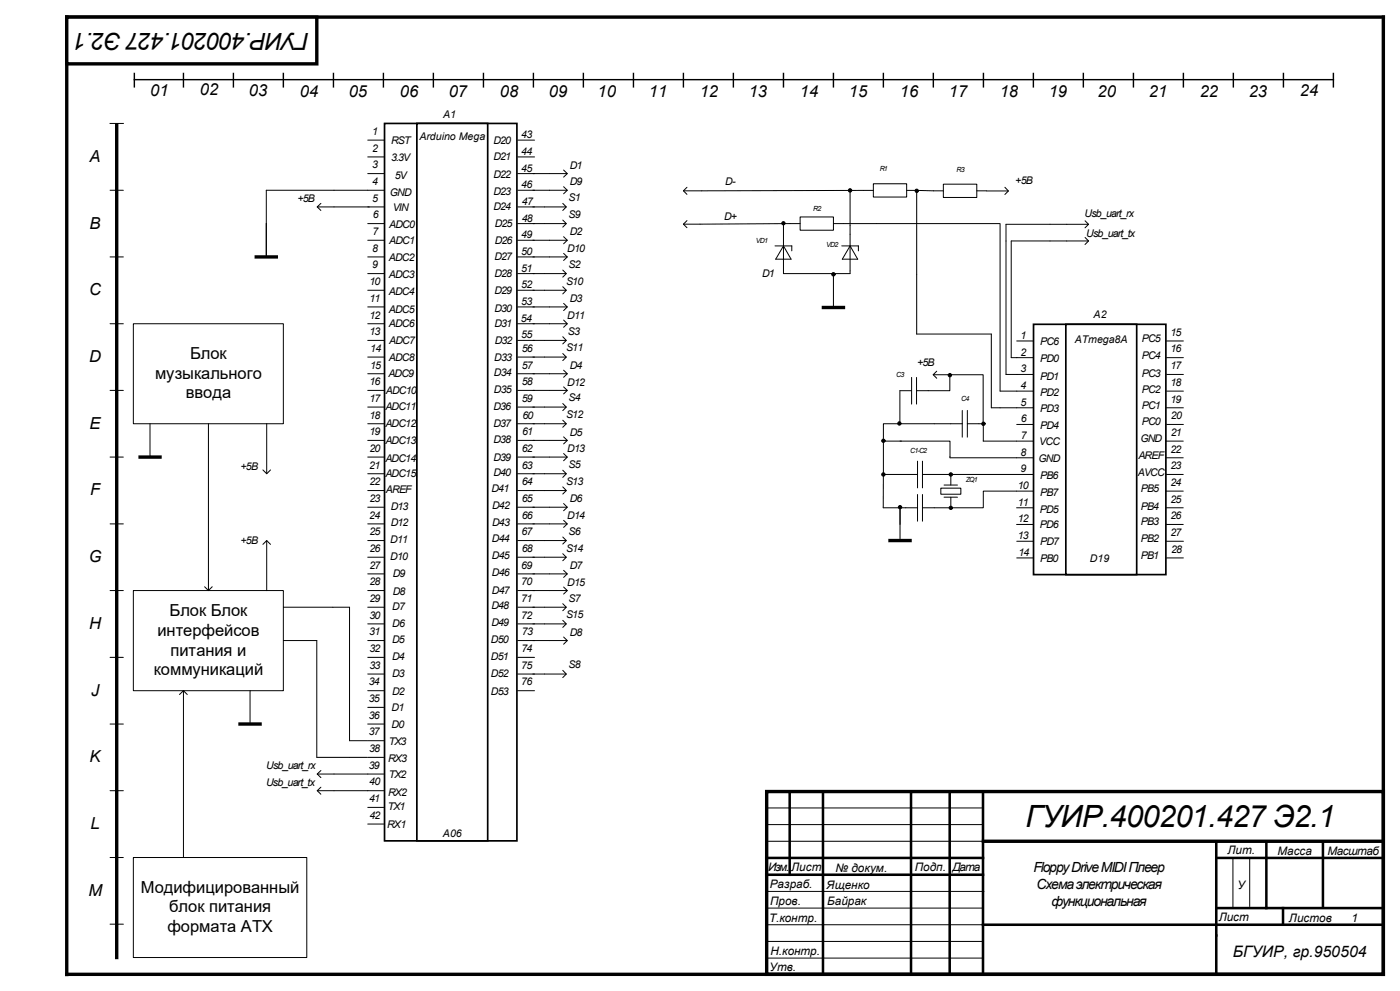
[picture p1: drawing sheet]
<svg xmlns="http://www.w3.org/2000/svg" width="420mm" height="297mm" viewBox="0 0 420 297" stroke-linecap="round" stroke-linejoin="round" font-family="sans-serif">
<path d="M20 5.1h395v286.9h-395z" fill="none" stroke="#000" stroke-width="1"/>
<path d="M20 5.1h75v14h-75z" fill="#fff"/>
<path d="M20 5.1h75v14h-75zM35 37.5v249.5M230 237.2h185v54.8h-185zM295 252.1h119.9" fill="none" stroke="#000" stroke-width="1"/>
<g fill="none" stroke="#000" stroke-width=".3">
<path d="M33 37h4M33 57h4M33 77h4M33 97h4M33 117h4M33 137h4M33 157h4M33 177h4M33 197h4M33 217h4M33 237h4M33 257h4"/>
<path d="M229.9 252.1h65M229.9 247.1h65M229.9 242.1h65M369.9 257.1v14.9M374.9 257.1v14.6M33 277h4M229.9 272.2h65M229.9 277.2h65M230.1 267.2h65M229.9 282.2h65M229.9 287.1h65"/>
</g>
<g fill="none" stroke="#000" stroke-width=".42">
<path d="M40.3 23.9h359.7M40.3 22v4M55 22v4M70 22v4M85 22v4M100 22v4M115 22v4M130 22v4M145 22v4M160 22v4M175 22v4M190 22v4"/>
<path d="M205 22v4M220 22v4M235 22v4M250 22v4M265 22v4M280 22v4M295 22v4M310 22v4M325 22v4M340 22v4M355 22v4M370 22v4"/>
<path d="M385 22v4M400 22v4M415 27v4"/>
</g>
<g fill="none" stroke="#000" stroke-width=".76">
<path d="M236.9 237.2v25M246.9 237.3v54.6M273.3 237.2v54.6M284.9 237.2v54.7M294.9 237.3v54.6M229.9 257.1h65M364.9 257.1h50M364.9 252.5v39.4M379.9 252.5v19.7M396.9 252.3v19.7M229.9 262.2h65M294.9 277.2h120"/>
<path d="M364.9 272.2h50M384.9 272.2v4.9"/>
</g>
<path d="M115.4 37h39.7v215h-39.7z" fill="#fff"/>
<path d="M115.4 37h39.7v215h-39.7z" fill="none" stroke="#000" stroke-width=".51"/>
<path d="M125.1 37h21.2v215h-21.2z" fill="#fff"/>
<path d="M125.1 37h21.2v215h-21.2z" fill="none" stroke="#000" stroke-width=".51"/>
<g fill="none" stroke="#000" stroke-width=".3">
<path d="M100.2 57h15.2M110.3 42h5.1M110.3 47h5.1M110.3 52h5.1M155.3 42h5.1M155.3 47h5.1M155.3 52h5.1M155.3 57h5.1M95.2 62h20.2M96.3 61l-1.1 1 1.1 1.1M110.3 67h5.1M110.3 72h5.1"/>
<path d="M110.3 77h5.1M155.3 72h5M155.3 77h5M155.3 62h5.1M155.3 67h5.1M110.3 82h5.1M110.3 87h5.1M110.3 92h5.1M110.3 97h5.1M155.3 82h5M155.3 87h5M155.3 92h5"/>
<path d="M155.3 97h5M110.3 102h5.1M110.3 107h5.1M110.3 112h5.1M110.3 117h5.1M155.3 102h5.1M155.3 107h5.1M155.3 112h5.1M155.3 117h5.1M110.3 122h5.1M110.3 127h5.1M110.3 132h5.1"/>
<path d="M110.3 137h5.1M155.3 122h5.1M155.3 127h5.1M155.3 132h5.1M155.3 137h5.1M110.3 142h5.1M110.3 147h5.1M110.3 152h5.1M110.3 157h5.1M155.3 142h5M155.3 147h5M155.3 152h5"/>
<path d="M155.3 157h5M110.3 162h5.1M110.3 167h5.1M110.3 172h5.1M110.3 177h5.1M155.3 162h5M155.3 167h5M155.3 172h5.1M155.3 177h5.1M110.3 182h5.1M110.3 187h5.1M110.3 192h5.1"/>
<path d="M110.3 197h5.1M155.3 182h5.1M155.3 187h5.1M155.3 192h5.1M155.3 197h5.1M110.3 202h5.1M110.3 207h5.1M110.3 212h5.1M110.3 217h5.1M155.3 202h5.1M155.3 207h5.1M95.2 232h20.2"/>
<path d="M95.2 237h20.2M96.3 230.9l-1.1 1.1 1.1 1M96.3 235.9l-1.1 1.1 1.1 1M110.3 222h5.1M110.3 227h5.1M110.3 242h5.1M110.3 247h5.1"/>
</g>
<path d="M310 97.2h39.8v75h-39.8z" fill="#fff"/>
<path d="M310 97.2h39.8v75h-39.8z" fill="none" stroke="#000" stroke-width=".51"/>
<path d="M319.7 97.2h21.3v75h-21.3z" fill="#fff"/>
<path d="M319.7 97.2h21.3v75h-21.3z" fill="none" stroke="#000" stroke-width=".51"/>
<g fill="none" stroke="#000" stroke-width=".3">
<path d="M100.2 57h-20.3v20M159.9 52h10.3M159.9 57h10.3M169.1 51l1.1 1-1.1 1.1M169.1 56l1.1 1-1.1 1.1M206.1 56.1l-1.1 1.1 1.1 1.1M255 57.1v24.9h-20v-15M262 55.1h10v4h-10zM262 57.1l-57 .1M272 57.1l11 .1M275 57.2v42.9h22.4v22.1h12.6M283 55.2h10v4h-10z"/>
<path d="M293 57.2h9.5M301.5 56.1l1 1.1-1 1.1M159.9 67h10M159.9 62h10M159.9 72h10.3M159.9 77h10.3M168.8 61l1.1 1-1.1 1.1M168.8 66l1.1 1-1.1 1.1M169.1 71l1.1 1-1.1 1.1M169.1 75.9l1.1 1.1-1.1 1.1M206.1 66.1l-1.1 1.1 1.1 1M232.5 73.7h5v1.5"/>
<path d="M235 73.7l2.3 4h-4.6zM240 65h10v4h-10zM240 67l-35 .2M250 67h50M252.5 73.7h5v1.5M255 73.7l2.3 4h-4.6zM300 67.2v50h10M325.5 66.2l1.1 1-1.1 1.1M325.5 71.2l1.1 1-1.1 1.1M326.6 72.2h-23.2v35h6.6M326.6 67.2h-24.8v45h8.2M159.9 82h10"/>
<path d="M159.9 92h10.3M159.9 87h10M159.9 97h10.3M168.8 80.9l1.1 1.1-1.1 1.1M168.8 85.9l1.1 1.1-1.1 1.1M169.1 90.9l1.1 1.1-1.1 1.1M169.1 95.9l1.1 1.1-1.1 1.1M250 82.2v10M159.9 102h10M159.9 112h10.3M159.9 107h10M159.9 117h10.3"/>
<path d="M168.8 100.9l1.1 1.1-1.1 1.1M168.8 106l1.1 1-1.1 1.1M169.1 111l1.1 1-1.1 1.1M169.1 116l1.1 1-1.1 1.1M305 102.2h5M350 102.2h5M350 107.2h5M350 112.2h5M350 117.2h5M159.9 122h10M159.9 132h10.3M159.9 127h10"/>
<path d="M159.9 137h10.3M168.8 120.9l1.1 1.1-1.1 1.1M168.8 125.9l1.1 1.1-1.1 1.1M169.1 130.9l1.1 1.1-1.1 1.1M169.1 135.9l1.1 1.1-1.1 1.1M265 132.2h5.4M270 132.2h15v5h25M275.3 138.2v8M276.7 138.2v8M280.2 127h-15.2v25.2h10.3M295 132.2h15M305 127.2h5"/>
<path d="M349.9 132.2h5.1M349.9 137.2h5.1M350 122.2h5M350 127.2h5M159.9 142h10M159.9 152h10.3M159.9 147h10M159.9 157h10.3M168.8 140.9l1.1 1.1-1.1 1.1M168.8 145.9l1.1 1.1-1.1 1.1M169.1 150.9l1.1 1.1-1.1 1.1M169.1 156l1.1 1-1.1 1.1"/>
<path d="M265 142.2h10.3M270 152v10M275.3 148.2v8M276.7 142.2h33.3M276.7 152.2h8.5M276.7 148.2v8M282.2 146.3h6v1.8h-6zM283.2 145.4h4M283.2 149h4M285.2 142.2v3.2M285.2 149v3.2M305 152.2h5"/>
<path d="M305 157.2h5M310 147.2h-15v5h-9.8M349.9 142.2h5.1M349.9 147.2h5.1M349.9 152.2h5.1M349.9 157.2h5.1M159.9 162h10M159.9 172h10.3M159.9 167h10M159.9 177h10.3M168.8 161l1.1 1-1.1 1.1M168.8 165.9l1.1 1.1-1.1 1.1"/>
<path d="M169.1 170.9l1.1 1.1-1.1 1.1M169.1 175.9l1.1 1.1-1.1 1.1M305 162.2h5M305 167.2h5M350 162.2h5M350 167.2h5M159.9 182h10M159.9 192h10.3M159.9 187h10M168.8 180.9l1.1 1.1-1.1 1M168.8 185.9l1.1 1.1-1.1 1M169.1 190.9l1.1 1.1-1.1 1.1"/>
<path d="M159.9 202h10M168.8 200.9l1.1 1.1-1.1 1.1M104.9 222h5.3M104.9 227h5.3"/>
<circle cx="255" cy="57.1" r=".51"/>
<circle cx="275" cy="57.2" r=".5"/>
<circle cx="235" cy="66.9" r=".49"/>
<circle cx="250" cy="82.2" r=".51"/>
<circle cx="265" cy="132.1" r=".49"/>
<circle cx="265" cy="142.2" r=".5"/>
<circle cx="270" cy="152" r=".49"/>
<circle cx="285.2" cy="142.2" r=".51"/>
<circle cx="285.2" cy="152.2" r=".5"/>
</g>
<g fill="#000">
<circle cx="255" cy="57.1" r=".51"/>
<circle cx="275" cy="57.2" r=".5"/>
<circle cx="235" cy="66.9" r=".49"/>
<circle cx="250" cy="82.2" r=".51"/>
<circle cx="265" cy="132.1" r=".49"/>
<circle cx="265" cy="142.2" r=".5"/>
<circle cx="270" cy="152" r=".49"/>
<circle cx="285.2" cy="142.2" r=".51"/>
<circle cx="285.2" cy="152.2" r=".5"/>
</g>
<path d="M76.9 77h6M247 92.2h6M267 162h6" fill="none" stroke="#000" stroke-width="1"/>
<path d="M40 257h52v30h-52z" fill="#fff"/>
<path d="M40 257h52v30h-52z" fill="none" stroke="#000" stroke-width=".3"/>
<path d="M40 177h45v30h-45z" fill="#fff"/>
<path d="M40 177h45v30h-45zM85 182h19.9v40M85 192h10v35h9.9M53.8 208.2l1.2-1.2 1.2 1.2M55 207v50M75 207v10" fill="none" stroke="#000" stroke-width=".3"/>
<path d="M72 217h6" fill="none" stroke="#000" stroke-width="1"/>
<path d="M40 97h45v30h-45z" fill="#fff"/>
<g fill="none" stroke="#000" stroke-width=".3">
<path d="M40 97h45v30h-45zM273.5 117.1h-3.5v10M273.5 113.1v8M275 113.1v8M280 112.3h4.9M281 111.3l-1 1 1 1.1M284.9 112.3h10v15M284.9 112.3v4.8h-9.9M45 127v10M62.5 127v50M80 127v15M280.2 127h8.5"/>
<path d="M288.7 123v8M290.2 123v8M290.2 127h4.4M295 127.4v4.8M78.9 140.8l1.1 1.2 1.2-1.2M61.4 175.9l1.1 1.1 1.2-1.1M78.9 163.2l1.1-1.2 1.2 1.2M80 162v15"/>
<circle cx="285" cy="112.4" r=".5"/>
<circle cx="269.8" cy="126.9" r=".5"/>
<circle cx="295" cy="127" r=".51"/>
</g>
<path d="M42 137h6" fill="none" stroke="#000" stroke-width="1"/>
<g fill="#000">
<circle cx="285" cy="112.4" r=".5"/>
<circle cx="269.8" cy="126.9" r=".5"/>
<circle cx="295" cy="127" r=".51"/>
</g>
<text font-size="9.2" x="307.7" y="247.8">ГУИР.400201.427 Э2.1</text>
<text font-size="7.1" x="92.8" y="9.9" transform="rotate(-180 92.8 9.9)">ГУИР.400201.427 Э2.1</text>
<g font-size="5">
<text x="45.1" y="28.9">01</text>
<text x="59.9" y="28.6">02</text>
<text x="74.6" y="28.7">03</text>
<text x="90" y="29.1">04</text>
<text x="104.7" y="29.1">05</text>
<text x="119.9" y="29">06</text>
<text x="134.6" y="29.1">07</text>
<text x="149.9" y="29.1">08</text>
<text x="164.6" y="29.1">09</text>
<text x="179.3" y="29">10</text>
<text x="194.6" y="29.1">11</text>
<text x="210" y="29.1">12</text>
<text x="224.6" y="29.1">13</text>
<text x="240" y="29.1">14</text>
<text x="254.6" y="29.1">15</text>
<text x="270" y="29">16</text>
<text x="284.6" y="29.1">17</text>
<text x="300" y="29.1">18</text>
<text x="314.6" y="29.1">19</text>
<text x="329.3" y="29">20</text>
<text x="344.6" y="29.1">21</text>
<text x="359.9" y="29.1">22</text>
<text x="374.6" y="29.1">23</text>
<text x="389.9" y="28.8">24</text>
<text x="26.9" y="48.5">A</text>
<text x="26.9" y="68.5">B</text>
<text x="26.8" y="88.5">C</text>
<text x="57" y="107.6">Блок</text>
<text x="26.8" y="108.5">D</text>
<text x="46.5" y="113.5">музыкального</text>
<text x="55.7" y="119.4">ввода</text>
<text x="26.9" y="128.5">E</text>
<text x="27.1" y="148.5">F</text>
<text x="26.6" y="168.5">G</text>
<text x="50.8" y="184.6">Блок Блок</text>
<text x="26.8" y="188.5">H</text>
<text x="47.2" y="190.5">интерфейсов</text>
<text x="51.2" y="196.5">питания и</text>
<text x="46.1" y="202.4">коммуникаций</text>
<text x="27.3" y="208.5">J</text>
<text x="26.9" y="228.5">K</text>
<text x="27.2" y="248.5">L</text>
<text x="26.5" y="268.5">M</text>
<text x="42.3" y="267.5">Модифицированный</text>
<text x="50.8" y="273.5">блок питания</text>
<text x="50.2" y="279.4">формата ATX</text>
</g>
<text font-size="4.7" x="369.8" y="286.7">БГУИР, гр.950504</text>
<g font-size="4.2">
<text x="310" y="261.3">Floppy Drive MIDI Плеер</text>
<text x="310.9" y="266.3">Схема электрическая</text>
<text x="315.5" y="271.4">функциональная</text>
</g>
<g font-size="3.5">
<text x="368.3" y="256">Лит.</text>
<text x="383.2" y="256.3">Масса</text>
<text x="398.3" y="256.3">Масштаб</text>
<text x="230.4" y="261.1">Изм.</text>
<text x="237.4" y="261.2">Лист</text>
<text x="250.7" y="261.2">№ докум.</text>
<text x="274.4" y="261.2">Подп.</text>
<text x="285.7" y="261.1">Дата</text>
<text x="231" y="266.2">Разраб.</text>
<text x="248" y="266.5">Ященко</text>
<text x="371.3" y="266.4">У</text>
<text x="231.1" y="271.2">Пров.</text>
<text x="248.1" y="271.4">Байрак</text>
<text x="230.7" y="276.2">Т.контр.</text>
<text x="365.6" y="276.1">Лист</text>
<text x="386.7" y="276.3">Листов</text>
<text x="405.4" y="276.3">1</text>
<text x="231.1" y="286.2">Н.контр.</text>
<text x="230.9" y="290.9">Утв.</text>
</g>
<g font-size="3.2">
<text x="132.9" y="35.3">A1</text>
<text x="111.7" y="40.4">1</text>
<text x="125.8" y="41.8">Arduino Mega</text>
<text x="156.4" y="41.4">43</text>
<text x="111.6" y="45.5">2</text>
<text x="117.3" y="43.2">RST</text>
<text x="148" y="43.1">D20</text>
<text x="156.4" y="46.4">44</text>
<text x="111.6" y="50.5">3</text>
<text x="117.3" y="48.3">3.3V</text>
<text x="118.4" y="53.6">5V</text>
<text x="148" y="48.1">D21</text>
<text x="148" y="53.5">D22</text>
<text x="156.4" y="51.4">45</text>
<text x="170.9" y="50.6">D1</text>
<text x="111.6" y="55.5">4</text>
<text x="116.9" y="58.6">GND</text>
<text x="148" y="58.5">D23</text>
<text x="156.4" y="56.4">46</text>
<text x="170.9" y="55.6">D9</text>
<text x="217.6" y="55.5">D-</text>
<text x="304.6" y="55.3">+5В</text>
<text x="89.2" y="60.5">+5В</text>
<text x="111.6" y="60.5">5</text>
<text x="111.8" y="65.4">6</text>
<text x="117.8" y="63.2">VIN</text>
<text x="148" y="63.1">D24</text>
<text x="156.6" y="61.4">47</text>
<text x="170.6" y="60.3">S1</text>
<text x="170.6" y="65.3">S9</text>
<text x="217.2" y="66">D+</text>
<text x="325.4" y="65">Usb_uart_rx</text>
<text x="111.7" y="70.4">7</text>
<text x="116.8" y="68.2">ADC0</text>
<text x="148.4" y="68.1">D25</text>
<text x="156.4" y="71.5">49</text>
<text x="156.5" y="66.5">48</text>
<text x="170.9" y="70.6">D2</text>
<text x="325.9" y="71">Usb_uart_tx</text>
<text x="111.6" y="75.4">8</text>
<text x="116.8" y="73.2">ADC1</text>
<text x="148.4" y="73.1">D26</text>
<text x="156.4" y="76.5">50</text>
<text x="170.2" y="75.6">D10</text>
<text x="111.6" y="80.4">9</text>
<text x="116.6" y="83.3">ADC3</text>
<text x="116.6" y="78.2">ADC2</text>
<text x="148.3" y="83.1">D28</text>
<text x="148.3" y="78.1">D27</text>
<text x="156.4" y="81.4">51</text>
<text x="170.6" y="80.3">S2</text>
<text x="228.6" y="82.9">D1</text>
<text x="110.9" y="85.4">10</text>
<text x="116.6" y="88.3">ADC4</text>
<text x="148.3" y="88.2">D29</text>
<text x="156.4" y="86.4">52</text>
<text x="169.8" y="85.3">S10</text>
<text x="110.9" y="90.4">11</text>
<text x="110.9" y="95.5">12</text>
<text x="116.6" y="93.7">ADC5</text>
<text x="148.3" y="93.6">D30</text>
<text x="156.4" y="91.4">53</text>
<text x="170.2" y="95.6">D11</text>
<text x="170.9" y="90.6">D3</text>
<text x="328.1" y="95.4">A2</text>
<text x="110.9" y="100.5">13</text>
<text x="116.6" y="98.1">ADC6</text>
<text x="148.3" y="98">D31</text>
<text x="156.3" y="96.4">54</text>
<text x="156.4" y="101.4">55</text>
<text x="170.3" y="100.3">S3</text>
<text x="306.2" y="101.6">1</text>
<text x="351.2" y="100.6">15</text>
<text x="111.1" y="105.5">14</text>
<text x="116.8" y="103.1">ADC7</text>
<text x="148.4" y="103">D32</text>
<text x="156.5" y="105.5">56</text>
<text x="169.8" y="105.3">S11</text>
<text x="306.1" y="106.6">2</text>
<text x="312" y="103.4">PC6</text>
<text x="322.4" y="102.7">ATmega8A</text>
<text x="342.5" y="107.5">PC4</text>
<text x="342.5" y="102.4">PC5</text>
<text x="351.1" y="105.6">16</text>
<text x="111" y="110.4">15</text>
<text x="116.5" y="112.9">ADC9</text>
<text x="116.6" y="108.2">ADC8</text>
<text x="148.2" y="112.8">D34</text>
<text x="148.3" y="108.1">D33</text>
<text x="156.5" y="110.4">57</text>
<text x="170.9" y="110.6">D4</text>
<text x="275.1" y="109.8">+5В</text>
<text x="306.1" y="111.6">3</text>
<text x="312" y="108.4">PD0</text>
<text x="312" y="113.8">PD1</text>
<text x="342.5" y="112.9">PC3</text>
<text x="351.1" y="110.7">17</text>
<text x="110.9" y="115.4">16</text>
<text x="115.7" y="117.9">ADC10</text>
<text x="148.2" y="117.8">D35</text>
<text x="156.5" y="115.4">58</text>
<text x="170.2" y="115.6">D12</text>
<text x="306.1" y="116.6">4</text>
<text x="312" y="118.8">PD2</text>
<text x="342.5" y="117.9">PC2</text>
<text x="351.1" y="115.7">18</text>
<text x="110.9" y="120.4">17</text>
<text x="110.9" y="125.4">18</text>
<text x="115.6" y="122.9">ADC11</text>
<text x="148" y="122.8">D36</text>
<text x="156.5" y="120.4">59</text>
<text x="156.8" y="125.4">60</text>
<text x="169.8" y="125.3">S12</text>
<text x="170.6" y="120.3">S4</text>
<text x="306.1" y="121.6">5</text>
<text x="312" y="123.4">PD3</text>
<text x="342.5" y="122.5">PC1</text>
<text x="351.1" y="120.6">19</text>
<text x="351.3" y="125.6">20</text>
<text x="110.9" y="130.4">19</text>
<text x="115.6" y="128">ADC12</text>
<text x="148" y="127.8">D37</text>
<text x="156.6" y="130.4">61</text>
<text x="170.9" y="130.6">D5</text>
<text x="306.2" y="131.6">7</text>
<text x="306.3" y="126.6">6</text>
<text x="312" y="128.4">PD4</text>
<text x="342.5" y="127.5">PC0</text>
<text x="351.2" y="130.6">21</text>
<text x="110.9" y="135.4">20</text>
<text x="115.6" y="133">ADC13</text>
<text x="148" y="132.9">D38</text>
<text x="156.5" y="135.4">62</text>
<text x="170.2" y="135.6">D13</text>
<text x="306.1" y="136.6">8</text>
<text x="311.8" y="133.4">VCC</text>
<text x="341.5" y="137.5">AREF</text>
<text x="342.1" y="132.5">GND</text>
<text x="351.1" y="135.6">22</text>
<text x="72.2" y="140.8">+5В</text>
<text x="110.8" y="140.4">21</text>
<text x="115.6" y="138.4">ADC14</text>
<text x="115.6" y="142.8">ADC15</text>
<text x="148" y="138.2">D39</text>
<text x="148" y="142.7">D40</text>
<text x="156.5" y="140.4">63</text>
<text x="170.6" y="140.3">S5</text>
<text x="306.1" y="141.6">9</text>
<text x="311.5" y="138.4">GND</text>
<text x="312" y="143.5">PB6</text>
<text x="341.3" y="142.5">AVCC</text>
<text x="351.1" y="140.6">23</text>
<text x="110.9" y="145.5">22</text>
<text x="115.8" y="147.7">AREF</text>
<text x="147.4" y="147.6">D41</text>
<text x="156.5" y="145.5">64</text>
<text x="169.8" y="145.3">S13</text>
<text x="305.3" y="146.6">10</text>
<text x="312" y="148.5">PB7</text>
<text x="342.2" y="147.6">PB5</text>
<text x="351.1" y="145.6">24</text>
<text x="110.8" y="155.4">24</text>
<text x="110.8" y="150.5">23</text>
<text x="117.2" y="152.7">D13</text>
<text x="147.7" y="152.6">D42</text>
<text x="156.5" y="150.5">65</text>
<text x="156.5" y="155.4">66</text>
<text x="170.2" y="155.6">D14</text>
<text x="170.9" y="150.6">D6</text>
<text x="305.3" y="151.6">11</text>
<text x="312" y="153.9">PD5</text>
<text x="342.2" y="152.9">PB4</text>
<text x="351.1" y="150.6">25</text>
<text x="351.1" y="155.6">26</text>
<text x="110.9" y="160.4">25</text>
<text x="117.2" y="157.7">D12</text>
<text x="147.7" y="157.6">D43</text>
<text x="156.4" y="160.4">67</text>
<text x="170.6" y="160.3">S6</text>
<text x="305.3" y="156.6">12</text>
<text x="305.3" y="161.6">13</text>
<text x="312" y="158.3">PD6</text>
<text x="342.2" y="157.4">PB3</text>
<text x="351.1" y="160.7">27</text>
<text x="72.2" y="162.9">+5В</text>
<text x="110.8" y="165.4">26</text>
<text x="117.1" y="167.8">D10</text>
<text x="117.1" y="162.7">D11</text>
<text x="147.6" y="167.6">D45</text>
<text x="147.6" y="162.6">D44</text>
<text x="156.5" y="165.4">68</text>
<text x="169.8" y="165.3">S14</text>
<text x="305.6" y="166.6">14</text>
<text x="312" y="163.3">PD7</text>
<text x="342.2" y="167.5">PB1</text>
<text x="342.2" y="162.3">PB2</text>
<text x="351.3" y="165.7">28</text>
<text x="110.9" y="170.4">27</text>
<text x="117.9" y="172.8">D9</text>
<text x="147.6" y="172.7">D46</text>
<text x="156.4" y="170.4">69</text>
<text x="170.9" y="170.6">D7</text>
<text x="312" y="168.4">PB0</text>
<text x="327" y="168.3">D19</text>
<text x="110.9" y="175.4">28</text>
<text x="117.9" y="178.2">D8</text>
<text x="147.6" y="178">D47</text>
<text x="156.4" y="175.4">70</text>
<text x="170.2" y="175.6">D15</text>
<text x="110.9" y="180.4">29</text>
<text x="110.9" y="185.4">30</text>
<text x="117.7" y="182.8">D7</text>
<text x="147.4" y="182.7">D48</text>
<text x="156.4" y="180.4">71</text>
<text x="156.4" y="185.4">72</text>
<text x="169.8" y="185.3">S15</text>
<text x="170.6" y="180.3">S7</text>
<text x="110.8" y="190.4">31</text>
<text x="117.7" y="187.8">D6</text>
<text x="147.4" y="187.7">D49</text>
<text x="156.6" y="190.4">73</text>
<text x="170.9" y="190.5">D8</text>
<text x="110.9" y="195.4">32</text>
<text x="117.6" y="197.9">D4</text>
<text x="117.6" y="192.8">D5</text>
<text x="147.3" y="197.8">D51</text>
<text x="147.3" y="192.7">D50</text>
<text x="156.5" y="195.4">74</text>
<text x="110.8" y="200.4">33</text>
<text x="117.6" y="202.9">D3</text>
<text x="147.3" y="202.8">D52</text>
<text x="156.4" y="200.4">75</text>
<text x="170.6" y="200.3">S8</text>
<text x="110.7" y="205.4">34</text>
<text x="117.6" y="208.3">D2</text>
<text x="147.3" y="208.2">D53</text>
<text x="156.4" y="205.4">76</text>
<text x="110.6" y="210.4">35</text>
<text x="110.7" y="215.4">36</text>
<text x="117.5" y="213.1">D1</text>
<text x="110.6" y="220.4">37</text>
<text x="117.5" y="218.1">D0</text>
<text x="110.7" y="225.4">38</text>
<text x="116.6" y="223.1">TX3</text>
<text x="79.9" y="230.5">Usb_uart_rx</text>
<text x="110.7" y="230.4">39</text>
<text x="116.5" y="228.3">RX3</text>
<text x="116.6" y="233.3">TX2</text>
<text x="79.8" y="235.7">Usb_uart_tx</text>
<text x="110.8" y="235.4">40</text>
<text x="116.5" y="238.6">RX2</text>
<text x="110.7" y="240.4">41</text>
<text x="110.9" y="245.4">42</text>
<text x="116.3" y="242.9">TX1</text>
<text x="116.2" y="248.3">RX1</text>
<text x="132.9" y="251">А06</text>
</g>
<g font-size="2.1">
<text x="263.9" y="51.3">R1</text>
<text x="286.9" y="51.5">R3</text>
<text x="243.9" y="63.1">R2</text>
<text x="226.8" y="72.8">VD1</text>
<text x="247.9" y="73.9">VD2</text>
<text x="268.9" y="113.1">C3</text>
<text x="288.3" y="120.3">C4</text>
<text x="273" y="135.7">C1-C2</text>
<text x="289.7" y="144.4">ZQ1</text>
</g>
</svg>
